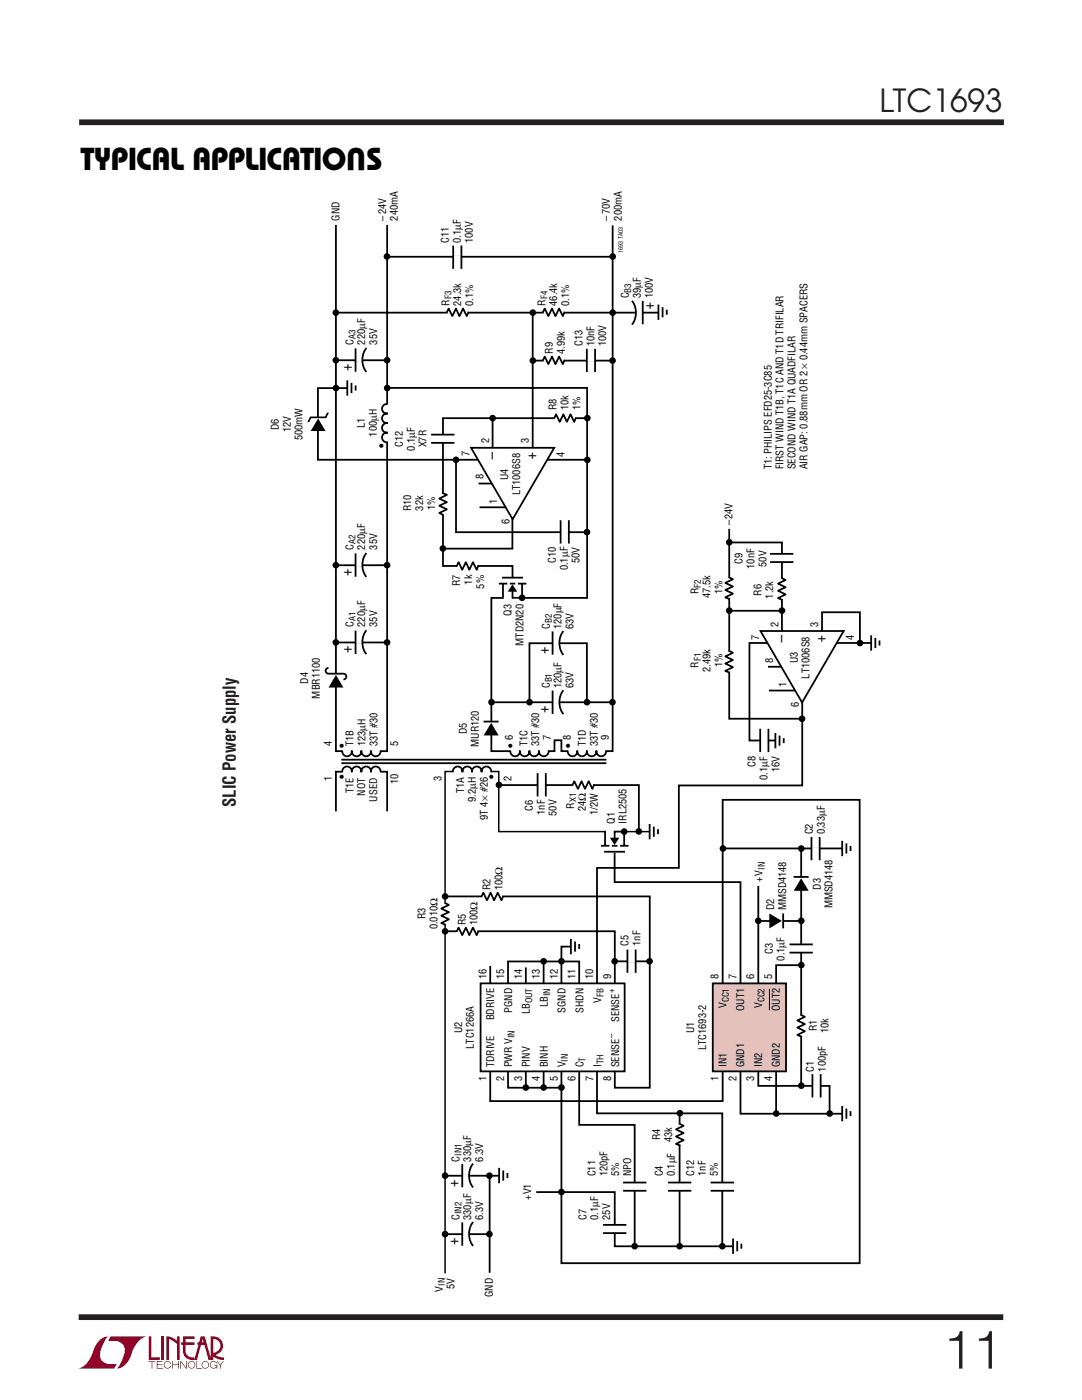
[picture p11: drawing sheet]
<svg xmlns="http://www.w3.org/2000/svg" width="216mm" height="279mm" viewBox="0 0 216 279" stroke-linecap="round" stroke-linejoin="round" font-family="sans-serif">
<g fill="#900126">
<path d="M29.7 266.7h.5v4.2h1.7v.5h-2.2z"/>
<path d="M20.1 267.3l.5-.3 1-.3a5.3 5.3 0 0 0-1.6 4.3 2.67 2.67 0 0 0 3.3 1.3l-.5 .8h-7.2a5.1 5.1 0 0 0 3.2-3.9l.3-.8z"/>
<path d="M22.1 266.7h7.2a5.1 5.1 0 0 0-3.2 4 3.4 3.4 0 0 1-2.8 2.4 5.3 5.3 0 0 0 1.5-4.2 2.67 2.67 0 0 0-3.2-1.3z"/>
<path d="M32.3 266.7h.5v4.7h-.5z"/>
<path d="M33.2 266.7l1.1 .2 1 .7v-.9h.6v4.7h-.6v-3.2l-.9-.6-.7-.4v4.2h-.5z"/>
<path d="M29.7 271.6h1.3v.2h-.6v1.3h-.1v-1.3h-.6z"/>
<path d="M31.3 271.6h1.1v.2h-1v.5h1v.1h-1v.6h1.1v.1h-1.2z"/>
<path d="M34.4 271.6h.1v.7h1.1v-.7h.1v1.5h-.1v-.7h-1.1v.7h-.1z"/>
<path d="M36 271.6h.1l1 1.3v-1.3h.2v1.5l-.2 .1-1-1.4v1.3h-.1z"/>
<path d="M39.2 271.6h.1v1.4h1v.1h-1.1z"/>
<path d="M43.3 271.6h.1l.6 .8 .5-.8h.2l-.7 .9v.6h-.1v-.6z"/>
<path d="M36.5 266.7h2.3v.5h-1.8v.7h1.8v.5h-1.8v1.2a1.37 1.37 0 0 0 1.8 1.3v.5l1.3-4.7h.7l1.2 4.3v-4.3a1.91 1.91 0 0 1 2.4 1.4 1.91 1.91 0 0 1-1.5 2.3l.8 .4 1 .1v.5h-.4a3.5 3.5 0 0 1-1.9-.8v-.6a1.39 1.39 0 0 0 1.6-1.3 1.39 1.39 0 0 0-1.5-1.5v4.2h-.9l-.8-3h-1.4v-.5h1.2l-.1-.7-1.2 4.2a2.13 2.13 0 0 1-2.7-1.3l-.1-1.7h-.3v-.5h.3z"/>
<path d="M37.7 271.8a.75 .75 0 0 1 1.2 .2 .75 .75 0 0 1-.4 1.1 .75 .75 0 0 1-1-.7h.1a.61 .61 0 0 0 .9 .5 .61 .61 0 0 0 .2-1 .61 .61 0 0 0-1 .2l-.1 .3h-.1z"/>
<path d="M40.4 271.8a.75 .75 0 0 1 1.2 .2 .75 .75 0 0 1-.4 1.1 .75 .75 0 0 1-1-.7h.2a.61 .61 0 0 0 .8 .5 .61 .61 0 0 0 .2-1 .61 .61 0 0 0-1 .2v.3h-.2z"/>
<path d="M42.1 271.8a.74 .74 0 0 1 1.2 .3h-.1a.61 .61 0 0 0-1-.2 .61 .61 0 0 0 .1 1 .61 .61 0 0 0 .9-.4h-.5v-.1h.7v.7h-.2v-.3a.76 .76 0 0 1-1.1 .2 .76 .76 0 0 1 0-1.2z"/>
<path d="M32.9 271.8a.74 .74 0 0 1 1.2 .4h-.1a.61 .61 0 0 0-.9-.3 .61 .61 0 0 0-.1 1 .61 .61 0 0 0 1-.3h.1a.75 .75 0 0 1-1.1 .4 .75 .75 0 0 1-.1-1.2z"/>
</g>
<path d="M15.8 24.4h184.5M15.7 262.9h184.5" fill="none" stroke="#231f20" stroke-width="1.1" stroke-linecap="butt"/>
<path d="M131 166h-31.5v-12h-10.7v100.1" fill="none" stroke="#000" stroke-width=".3"/>
<g fill="none" stroke="#000" stroke-width=".36">
<path d="M67 44.9v105h10.3v-105M77.3 51.2h44.7M122.2 45v104.9h-10.2v-2.2h-1.4v2.2h-12.6v-30.6h19.2v-41.9h-39.9M67 62.4h64.4M106.3 62.5v27.1M106.3 72h15.8M91 91.8v14.4h26.1M98.3 83.5v6.2M117 83.5h-28.6v29.5h13.9v2.3M145.5 108.3h10.5v18M67.1 128.2h10.2M145.6 121.9h10.4"/>
<path d="M153.3 133.1h3.7M153.4 137.8h6M160.1 139.4v17.4h-24.6v16.4h-16.4v49h25v26.2M164 126.2v-4h7.6v6.2M174.9 128.3h-25.4v19.5h6.5M99.7 156.7h27.8v9.2M105.6 140.2v-11.8h11.5v11.8M67 161.9v-7.9h10.3v7.9M88.9 178.9h40.8v38.2h-7v-31.2h-33.7M122.6 170.2v5.8h25.2v46.3h21.4M144.3 169.3h24.5M151.3 176.8v39.9h14.2v5.5"/>
<path d="M159.9 169.5v47.2M104.9 193.1v24M108.5 191.9v25.2M113.9 187.4v3M114.7 187.9v2M115.1 188.9h-3.1v63.2h59.5v-92.5h-27.3v60.1h-46.4v-26.9M115.6 188.4v1M122.7 191.9h6.9M125.2 189.5v4.6M126.8 189.5v4.6M159.8 192.6h-4.9v29.7M112 217.1h-10.6v-25.2h14.2v32.6h11v24.2"/>
<path d="M162.1 214.4v4.6M163.8 214.4v4.6M135.6 224.3l.8 .4-1.5 .7 1.5 .7-1.5 .7 1.5 .7-1.5 .8 .9 .3M135.6 222.2v26.2M141.8 237.6h4.7M141.8 236h4.7"/>
</g>
<path d="M113.9 188.9h1.9" fill="none" stroke="#fff" stroke-width=".81" stroke-linecap="butt"/>
<path d="M125.2 191.8h1.6M162.1 216.7h1.6M135.7 224.4v4.1M144.1 236v1.6" fill="none" stroke="#fff" stroke-width=".59"/>
<g fill="#000">
<circle cx="67" cy="77.4" r=".66"/>
<circle cx="77.3" cy="77.4" r=".66"/>
<circle cx="91" cy="91.8" r=".66"/>
<circle cx="98.3" cy="83.4" r=".66"/>
<circle cx="117.2" cy="83.4" r=".66"/>
<circle cx="117.2" cy="91.8" r=".66"/>
<circle cx="88.4" cy="109.5" r=".66"/>
<circle cx="117.1" cy="106.2" r=".66"/>
<circle cx="67" cy="128.2" r=".66"/>
<circle cx="77.2" cy="128.2" r=".66"/>
<circle cx="98.1" cy="140.1" r=".66"/>
<circle cx="99.6" cy="156.6" r=".66"/>
<circle cx="105.7" cy="140.1" r=".66"/>
<circle cx="117.1" cy="140.1" r=".66"/>
<circle cx="122.2" cy="140.1" r=".66"/>
<circle cx="88.8" cy="178.9" r=".66"/>
<circle cx="127.5" cy="165.9" r=".66"/>
<circle cx="144.3" cy="169.3" r=".66"/>
<circle cx="159.9" cy="169.3" r=".66"/>
<circle cx="88.8" cy="185.9" r=".66"/>
<circle cx="108.5" cy="191.8" r=".66"/>
<circle cx="112" cy="191.8" r=".66"/>
<circle cx="122.6" cy="191.8" r=".66"/>
<circle cx="129.6" cy="191.8" r=".66"/>
<circle cx="151.3" cy="183.8" r=".66"/>
<circle cx="159.9" cy="192.6" r=".66"/>
<circle cx="159.9" cy="183.8" r=".66"/>
<circle cx="104.9" cy="217" r=".66"/>
<circle cx="108.5" cy="217" r=".66"/>
<circle cx="112" cy="217" r=".66"/>
<circle cx="159.9" cy="216.7" r=".66"/>
<circle cx="112" cy="237.9" r=".66"/>
<circle cx="135.7" cy="222.2" r=".66"/>
<circle cx="154.9" cy="222.2" r=".66"/>
<circle cx="165.6" cy="222.2" r=".66"/>
<circle cx="88.8" cy="246.3" r=".66"/>
<circle cx="97.7" cy="246.3" r=".66"/>
<circle cx="126.6" cy="248.7" r=".66"/>
<circle cx="135.6" cy="248.7" r=".66"/>
<circle cx="144.1" cy="248.7" r=".66"/>
</g>
<path d="M95.9 196.3h28.7v17.5h-28.7z" fill="#fff" stroke="#000" stroke-width=".36"/>
<path d="M142.2 196.3h14.6v17.5h-14.6z" fill="#e5c1bc"/>
<g fill="none" stroke="#000" stroke-width=".36">
<path d="M90.4 49v4.7M92.1 49v4.7M70.1 77.5h-6.7v14.3h53.7M93.5 62.2l-.4 .9-.7-1.5-.7 1.5-.7-1.5-.7 1.5-.8-1.5-.4 .8M112.7 71.8l-.4 .9-.7-1.5-.8 1.5-.7-1.5-.7 1.5-.7-1.5-.4 .8M112.7 62.2l-.4 .9-.7-1.5-.8 1.5-.7-1.5-.7 1.5-.7-1.5-.4 .8M117.1 69.6v4.7M118.7 69.6v4.7M126.1 60a3.9 3.9 0 0 1 0 4.8M128.3 60.1v4.6M77.4 80.6a.97 .97 0 0 0-1.2 1 .97 .97 0 0 0 1.2 .9 .97 .97 0 0 0-1.2 1 .97 .97 0 0 0 1.2 .9 .97 .97 0 0 0-1.2 1 .97 .97 0 0 0 1.2 1 .97 .97 0 0 0-1.2 .9 .97 .97 0 0 0 1.2 1M86 88.4h4.7"/>
<path d="M86 86.7h4.7M88.3 98.4l.9 .4-1.5 .7 1.5 .7-1.5 .7 1.5 .8-1.5 .7 .8 .4M95.5 96.5h3.7M114.9 83.3l-.3 .9-.8-1.5-.7 1.5-.7-1.5-.7 1.5-.7-1.5-.4 .8M95.5 112.8l-.4 .9-.7-1.5-.8 1.5-.6-1.5-.8 1.5-.7-1.5-.4 .8M95.7 101.2h6M99.5 116.5h1.7M100.2 115.3h4.1M100.4 116.5v3M101.7 116.5h1.1M102.2 102.5v7h-13.8M102.3 117.3v2h1.9"/>
<path d="M103.3 116.5h1.7M104.2 116.5v3M111.9 103.8v4.7M113.5 103.8v4.7M153.7 110.5h4.6M153.7 112.2h4.6M110.3 126v4.7M110.3 137.8v4.7M112.4 137.8a3.9 3.9 0 0 0 0 4.7M112.4 125.9a3.9 3.9 0 0 0 0 4.8M173.8 126.8v3.1M174.7 127.3v2"/>
<path d="M175.5 127.8v1M68.1 152.3h52.9M68.1 151.6h52.9M68.3 154.1a.97 .97 0 0 1 .9-1.1 .97 .97 0 0 1 1 1.1 .97 .97 0 0 1 1-1.1 .97 .97 0 0 1 .9 1.1 .97 .97 0 0 1 1-1.1 .97 .97 0 0 1 .9 1.1 .97 .97 0 0 1 1-1.1 .97 .97 0 0 1 .9 1.1M68.3 149.8a.97 .97 0 0 0 .9 1.1 .97 .97 0 0 0 1-1.1 .97 .97 0 0 0 1 1.1 .97 .97 0 0 0 .9-1.1 .97 .97 0 0 0 1 1.1 .97 .97 0 0 0 .9-1.1 .97 .97 0 0 0 1 1.1 .97 .97 0 0 0 .9-1.1M90.4 154.1a.97 .97 0 0 1 .9-1.1 .97 .97 0 0 1 1 1.1 .97 .97 0 0 1 .9-1.1 .97 .97 0 0 1 1 1.1 .97 .97 0 0 1 .9-1.1 .97 .97 0 0 1 1 1.1 .97 .97 0 0 1 1-1.1 .97 .97 0 0 1 .9 1.1M98 140.2h24.1M101.8 149.8a.97 .97 0 0 0 1 1.1 .97 .97 0 0 0 .9-1.1 .97 .97 0 0 0 1 1.1 .97 .97 0 0 0 1-1.1 .97 .97 0 0 0 .9 1.1 .97 .97 0 0 0 1-1.1 .97 .97 0 0 0 .9 1.1 .97 .97 0 0 0 1-1.1M107.3 154.3v4.6M108.9 154.3v4.6M113.3 149.8a.97 .97 0 0 0 .9 1.1 .97 .97 0 0 0 1-1.1 .97 .97 0 0 0 1 1.1 .97 .97 0 0 0 .9-1.1 .97 .97 0 0 0 1 1.1 .97 .97 0 0 0 .9-1.1 .97 .97 0 0 0 1 1.1 .97 .97 0 0 0 .9-1.1M118.6 156.6l-.4 .8-.7-1.5-.8 1.5-.7-1.5-.7 1.5-.7-1.5-.4 .8"/>
<path d="M151.7 145.4v4.7M153.3 145.4v4.7M154.7 146.3v3M155.5 146.8v2M156.4 147.3v1M100.4 178.8l-.3 .9-.8-1.5-.7 1.5-.7-1.5-.7 1.5-.8-1.5-.4 .8M129.6 164.4v3.1M130.5 165v2M131.3 165.5v1M161.4 175h-3M161.9 167v4.7M163.6 167v4.7"/>
<path d="M168.1 167.8v3.1M168.9 168.3v2M169.7 168.8v1M88.7 180.2l.9 .4-1.5 .7 1.5 .7-1.5 .7 1.5 .8-1.5 .7 .8 .4M95.5 185.8l-.4 .8-.7-1.5-.8 1.5-.6-1.5-.8 1.5-.7-1.5-.4 .8M142.2 196.3h14.6v17.5h-14.6zM151.3 183.8h8.5M156.3 182.3v3M157.5 188.5h4.7M157.5 190.1h4.7M159.8 202.5l.8 .4-1.5 .8 1.5 .7-1.5 .7 1.5 .7-1.5 .7 .9 .4M88.9 234.6h11.8"/>
<path d="M92.2 232.3v4.6M94.4 232.2a3.9 3.9 0 0 0 0 4.8M97.7 234.9v19.1M99.6 233.1v3M100.4 233.6v2M101.3 234.1v1M107 237.9h15.7v10.8h24.2M124.3 237.6h4.7M124.3 236h4.7M133.3 237.6h4.6M133.3 236h4.6M168.1 220.7v3.1"/>
<path d="M168.9 221.2v2.1M169.7 221.7v1M88.8 246.3h8.9M92.2 244v4.6M94.4 243.9a3.9 3.9 0 0 0 0 4.7M120.3 246.1h4.7M120.3 244.4h4.7M146.3 247.2v3M147.1 247.7v2M147.9 248.2v1"/>
</g>
<g fill="none" stroke="#fff" stroke-width=".59">
<path d="M90.5 51.3h1.6M89.3 62.3h4M108.4 71.9h4.1M108.4 62.3h4.1M117.1 71.9h1.6M126.9 62.4h1.3M77.2 80.7v7.5M88.3 86.7v1.7M88.4 98.6v4M110.7 83.4h4.1M91.3 113h4M100.4 119.3h3.8"/>
<path d="M111.9 106.1h1.6M156 110.6v1.6M110.3 128.3h1.3M68.3 154h7.6M68.3 149.9h7.6M90.4 154h7.5M101.9 149.9h7.5M107.3 156.6h1.6M110.3 140.1h1.3M113.3 149.9h7.6M114.3 156.7h4.1M151.7 147.8h1.6"/>
<path d="M96.2 178.9h4M159.9 175v1.9M161.9 169.4h1.6M88.8 180.3v4.1M91.3 185.9h4M154.4 183.8h1.8M159.9 188.5v1.6M159.9 202.7v4M92.3 234.6h1.3M126.6 236v1.6M135.6 236v1.6M92.3 246.3h1.3"/>
<path d="M122.6 244.5v1.6"/>
</g>
<path d="M173.8 128.3h1.9M154.7 147.8h1.9M129.6 166h1.9M168.1 169.3h1.8M99.6 234.6h1.9M168.1 222.2h1.8M146.3 248.7h1.8" fill="none" stroke="#fff" stroke-width=".81" stroke-linecap="butt"/>
<g fill="#000">
<path d="M159.9 175.3l1.5 2.5h-3zM153.5 182.3l2.5 1.5-2.5 1.5z"/>
<circle cx="104.2" cy="119.3" r=".66"/>
<circle cx="145.5" cy="108.2" r=".66"/>
<circle cx="145.5" cy="121.9" r=".66"/>
<circle cx="156" cy="121.9" r=".66"/>
<circle cx="171.6" cy="128.3" r=".66"/>
<circle cx="160" cy="143.4" r=".66"/>
<circle cx="88.8" cy="234.6" r=".66"/>
<circle cx="97.7" cy="234.6" r=".66"/>
</g>
<path d="M153.5 197.3v4.3" fill="none" stroke="#000" stroke-width=".2"/>
<path d="M102.3 117l.5 .9h-1.1z" fill="#000" stroke="#000" stroke-width=".41"/>
<path d="M94 89.4h16.6l-8.3 14.2z" fill="#fff" stroke="#000" stroke-width=".36"/>
<path d="M71 71.9h1.3M71 112.8h1.3M67 134.5v1.8M71 128.2h1.3M98 144v1.9" fill="none" stroke="#fff" stroke-width=".59"/>
<g fill="#000">
<path d="M67 134.7l1.5 2.5h-2.9zM98 144.3l1.5 2.5h-3z"/>
<circle cx="77.2" cy="51.2" r=".66"/>
<circle cx="122.3" cy="51.2" r=".66"/>
<circle cx="67" cy="71.9" r=".66"/>
<circle cx="67" cy="62.4" r=".66"/>
<circle cx="77.2" cy="71.9" r=".66"/>
<circle cx="106.3" cy="72" r=".66"/>
<circle cx="106.3" cy="62.4" r=".66"/>
<circle cx="122.2" cy="72" r=".66"/>
<circle cx="122.3" cy="62.4" r=".66"/>
<circle cx="67" cy="112.8" r=".66"/>
<circle cx="77.2" cy="112.8" r=".66"/>
</g>
<g fill="none" stroke="#000" stroke-width=".36">
<path d="M67.1 71.9h10.2M69.3 75.9v3.1M70.1 76.4v2.1M70.9 69.5v4.7M71 76.9v1M73.1 69.5a3.9 3.9 0 0 0 0 4.7M131.4 60.8v3M132.2 61.3v2M133 61.8v1M67.1 112.8h10.2M70.9 110.4v4.7M73.1 110.4a3.9 3.9 0 0 0 0 4.7"/>
<path d="M65.6 133.3a.58 .58 0 0 0-.6 .6 .58 .58 0 0 0 .6 .5h2.9a.58 .58 0 0 1 .6 .6 .58 .58 0 0 1-.6 .6M70.9 125.9v4.6M73.1 125.8a3.9 3.9 0 0 0 0 4.7M99.5 144h-3"/>
</g>
<path d="M69.3 77.4h1.9M131.4 62.3h1.9" fill="none" stroke="#fff" stroke-width=".81" stroke-linecap="butt"/>
<path d="M151.8 125.9h16.5l-8.3 14.3z" fill="#fff" stroke="#000" stroke-width=".36"/>
<path d="M145.4 115.2l.8 .4-1.5 .7 1.5 .8-1.5 .6 1.5 .8-1.5 .7 .9 .4M145.5 105.5v37.9h14.5M155.9 115.3l.9 .4-1.6 .8 1.6 .7-1.6 .7 1.6 .7-1.6 .8 .9 .3M145.4 129.9l.8 .4-1.5 .7 1.5 .7-1.5 .7 1.5 .7-1.5 .8 .9 .4M119.9 168.8h1.7M120.5 170h4.2M120.7 165.8v3M122.1 168.8h1.1M123.7 168.8h1.7M124.5 166h-1.9v1.9M124.5 165.8v3" fill="none" stroke="#000" stroke-width=".36"/>
<path d="M63.5 83.2v1.9M145.5 115.4v4M156 115.5v4.1M145.5 130v4.1M120.7 166h3.8" fill="none" stroke="#fff" stroke-width=".59"/>
<g fill="#000">
<path d="M63.5 83.5l1.5 2.5h-3zM61.9 83.1h3l.4-.8h.3l-.5 1.2h-3l-.4 .7h-.4z"/>
<circle cx="124.5" cy="166" r=".66"/>
</g>
<path d="M122.1 167.4h1.1l-.6 .9z" fill="#000" stroke="#000" stroke-width=".41"/>
<text font-size="10.6" fill="#231f20" x="188.2" y="273.1">11</text>
<text font-size="6.3" fill="#231f20" x="175.5" y="22.4">LTC1693</text>
<g font-size="6.3">
<text x="73" y="29.5" transform="rotate(-180 73 29.5)">U</text>
<text x="16" y="33.9">TYPICAL APPLICATIONS</text>
</g>
<text font-size="3.5" fill="#231f20" x="47" y="161.1" transform="rotate(-90 47 161.1)">SLIC Power Supply</text>
<g font-size="3">
<text x="129" y="60.2" transform="rotate(90 129 60.2)">+</text>
<text x="70.2" y="74.1" transform="rotate(-90 70.2 74.1)">+</text>
<text x="97.3" y="90.1" transform="rotate(90 97.3 90.1)">–</text>
<text x="105.5" y="90.2" transform="rotate(90 105.5 90.2)">+</text>
<text x="70.2" y="115" transform="rotate(-90 70.2 115)">+</text>
<text x="70.2" y="130.4" transform="rotate(-90 70.2 130.4)">+</text>
<text x="109.5" y="130.5" transform="rotate(-90 109.5 130.5)">+</text>
<text x="155.1" y="126.7" transform="rotate(90 155.1 126.7)">–</text>
<text x="163.3" y="126.8" transform="rotate(90 163.3 126.8)">+</text>
<text x="109.5" y="142.3" transform="rotate(-90 109.5 142.3)">+</text>
<text x="91.5" y="236.8" transform="rotate(-90 91.5 236.8)">+</text>
<text x="91.5" y="248.5" transform="rotate(-90 91.5 248.5)">+</text>
</g>
<g font-size="2.7">
<text x="77.1" y="89.5" transform="rotate(-90 77.1 89.5)">•</text>
<text x="69.2" y="149.4" transform="rotate(-90 69.2 149.4)">•</text>
<text x="102.8" y="149.2" transform="rotate(-90 102.8 149.2)">•</text>
<text x="114.4" y="149.2" transform="rotate(-90 114.4 149.2)">•</text>
<text x="69.2" y="155.5" transform="rotate(-90 69.2 155.5)">•</text>
<text x="99.1" y="155.5" transform="rotate(-90 99.1 155.5)">•</text>
</g>
<g font-size="2.1">
<text x="67.7" y="44" transform="rotate(-90 67.7 44)">GND</text>
<text x="77" y="44" transform="rotate(-90 77 44)">–24V</text>
<text x="79.4" y="44" transform="rotate(-90 79.4 44)">240mA</text>
<text x="121.7" y="44" transform="rotate(-90 121.7 44)">–70V</text>
<text x="124" y="44" transform="rotate(-90 124 44)">200mA</text>
<text x="89.6" y="48.5" transform="rotate(-90 89.6 48.5)">C11</text>
<text x="91.9" y="48.5" transform="rotate(-90 91.9 48.5)">0.1µF</text>
<text x="94.3" y="48.5" transform="rotate(-90 94.3 48.5)">100V</text>
<text x="125.5" y="59.5" transform="rotate(-90 125.5 59.5)">C</text>
<text x="127.9" y="59.5" transform="rotate(-90 127.9 59.5)">39µF</text>
<text x="130.2" y="59.5" transform="rotate(-90 130.2 59.5)">100V</text>
<text x="89.7" y="61" transform="rotate(-90 89.7 61)">R</text>
<text x="92" y="61" transform="rotate(-90 92 61)">24.3k</text>
<text x="94.4" y="61" transform="rotate(-90 94.4 61)">0.1%</text>
<text x="108.8" y="61" transform="rotate(-90 108.8 61)">R</text>
<text x="111.2" y="61" transform="rotate(-90 111.2 61)">46.4k</text>
<text x="113.6" y="61" transform="rotate(-90 113.6 61)">0.1%</text>
<text x="70.5" y="68.8" transform="rotate(-90 70.5 68.8)">C</text>
<text x="72.9" y="68.8" transform="rotate(-90 72.9 68.8)">220µF</text>
<text x="75.3" y="68.8" transform="rotate(-90 75.3 68.8)">35V</text>
<text x="110.3" y="70.6" transform="rotate(-90 110.3 70.6)">R9</text>
<text x="112.7" y="70.6" transform="rotate(-90 112.7 70.6)">4.99k</text>
<text x="116.2" y="69.1" transform="rotate(-90 116.2 69.1)">C13</text>
<text x="118.6" y="69.1" transform="rotate(-90 118.6 69.1)">10nF</text>
<text x="121" y="69.1" transform="rotate(-90 121 69.1)">100V</text>
<text x="111.1" y="81.9" transform="rotate(-90 111.1 81.9)">R8</text>
<text x="113.4" y="81.9" transform="rotate(-90 113.4 81.9)">10k</text>
<text x="115.8" y="81.9" transform="rotate(-90 115.8 81.9)">1%</text>
<text x="55.6" y="85.8" transform="rotate(-90 55.6 85.8)">D6</text>
<text x="58" y="86.3" transform="rotate(-90 58 86.3)">12V</text>
<text x="60.4" y="87.9" transform="rotate(-90 60.4 87.9)">500mW</text>
<text x="72.8" y="85.4" transform="rotate(-90 72.8 85.4)">L1</text>
<text x="75.2" y="87.1" transform="rotate(-90 75.2 87.1)">100µH</text>
<text x="80.4" y="89.2" transform="rotate(-90 80.4 89.2)">C12</text>
<text x="82.8" y="89.9" transform="rotate(-90 82.8 89.9)">0.1µF</text>
<text x="85.1" y="89.3" transform="rotate(-90 85.1 89.3)">X7R</text>
<text x="97.6" y="88.5" transform="rotate(-90 97.6 88.5)">2</text>
<text x="105.5" y="88.5" transform="rotate(-90 105.5 88.5)">3</text>
<text x="93.7" y="91.1" transform="rotate(-90 93.7 91.1)">7</text>
<text x="96.5" y="95.7" transform="rotate(-90 96.5 95.7)">8</text>
<text x="101.4" y="95.8" transform="rotate(-90 101.4 95.8)">U4</text>
<text x="112.6" y="91.2" transform="rotate(-90 112.6 91.2)">4</text>
<text x="154" y="93.7" transform="rotate(-90 154 93.7)">T1: PHILIPS EFD25-3C85</text>
<text x="156.4" y="93.7" transform="rotate(-90 156.4 93.7)">FIRST WIND T1B, T1C AND T1D TRIFILAR</text>
<text x="158.7" y="93.7" transform="rotate(-90 158.7 93.7)">SECOND WIND T1A QUADFILAR</text>
<text x="161.1" y="93.7" transform="rotate(-90 161.1 93.7)">AIR GAP: 0.88mm OR 2 × 0.44mm SPACERS</text>
<text x="84.4" y="101.9" transform="rotate(-90 84.4 101.9)">32k</text>
<text x="86.8" y="101.8" transform="rotate(-90 86.8 101.8)">1%</text>
<text x="99.2" y="100.6" transform="rotate(-90 99.2 100.6)">1</text>
<text x="103.8" y="98.9" transform="rotate(-90 103.8 98.9)">LT1006S8</text>
<text x="82.1" y="102.1" transform="rotate(-90 82.1 102.1)">R10</text>
<text x="101.6" y="104.6" transform="rotate(-90 101.6 104.6)">6</text>
<text x="146.2" y="104.8" transform="rotate(-90 146.2 104.8)">–24V</text>
<text x="70.5" y="109.7" transform="rotate(-90 70.5 109.7)">C</text>
<text x="72.9" y="109.7" transform="rotate(-90 72.9 109.7)">220µF</text>
<text x="75.3" y="109.7" transform="rotate(-90 75.3 109.7)">35V</text>
<text x="110.9" y="112.4" transform="rotate(-90 110.9 112.4)">C10</text>
<text x="113.3" y="113.8" transform="rotate(-90 113.3 113.8)">0.1µF</text>
<text x="115.7" y="112.4" transform="rotate(-90 115.7 112.4)">50V</text>
<text x="148.2" y="112.6" transform="rotate(-90 148.2 112.6)">C9</text>
<text x="150.6" y="113.5" transform="rotate(-90 150.6 113.5)">10nF</text>
<text x="152.9" y="113.1" transform="rotate(-90 152.9 113.1)">50V</text>
<text x="91.8" y="117" transform="rotate(-90 91.8 117)">R7</text>
<text x="94.2" y="116.7" transform="rotate(-90 94.2 116.7)">1k</text>
<text x="96.6" y="117.5" transform="rotate(-90 96.6 117.5)">5%</text>
<text x="139.4" y="118.6" transform="rotate(-90 139.4 118.6)">R</text>
<text x="141.8" y="119.4" transform="rotate(-90 141.8 119.4)">47.5k</text>
<text x="144.1" y="118.5" transform="rotate(-90 144.1 118.5)">1%</text>
<text x="151.9" y="118.9" transform="rotate(-90 151.9 118.9)">R6</text>
<text x="154.3" y="119.5" transform="rotate(-90 154.3 119.5)">1.2k</text>
<text x="70.5" y="125.1" transform="rotate(-90 70.5 125.1)">C</text>
<text x="72.9" y="125.1" transform="rotate(-90 72.9 125.1)">220µF</text>
<text x="75.3" y="125.1" transform="rotate(-90 75.3 125.1)">35V</text>
<text x="102.1" y="122.9" transform="rotate(-90 102.1 122.9)">Q3</text>
<text x="109.7" y="125.5" transform="rotate(-90 109.7 125.5)">C</text>
<text x="112.1" y="125.5" transform="rotate(-90 112.1 125.5)">120µF</text>
<text x="114.4" y="125.5" transform="rotate(-90 114.4 125.5)">63V</text>
<text x="155.4" y="125.1" transform="rotate(-90 155.4 125.1)">2</text>
<text x="163.2" y="125.1" transform="rotate(-90 163.2 125.1)">3</text>
<text x="104.4" y="128.9" transform="rotate(-90 104.4 128.9)">MTD2N20</text>
<text x="151.5" y="127.6" transform="rotate(-90 151.5 127.6)">7</text>
<text x="170.4" y="127.7" transform="rotate(-90 170.4 127.7)">4</text>
<text x="61.5" y="136.5" transform="rotate(-90 61.5 136.5)">D4</text>
<text x="109.7" y="137.4" transform="rotate(-90 109.7 137.4)">C</text>
<text x="112.1" y="137.4" transform="rotate(-90 112.1 137.4)">120µF</text>
<text x="114.4" y="137.4" transform="rotate(-90 114.4 137.4)">63V</text>
<text x="139.4" y="133.3" transform="rotate(-90 139.4 133.3)">R</text>
<text x="141.8" y="134.1" transform="rotate(-90 141.8 134.1)">2.49k</text>
<text x="144.1" y="133.2" transform="rotate(-90 144.1 133.2)">1%</text>
<text x="154.2" y="132.2" transform="rotate(-90 154.2 132.2)">8</text>
<text x="156.9" y="137.2" transform="rotate(-90 156.9 137.2)">1</text>
<text x="159.2" y="132.4" transform="rotate(-90 159.2 132.4)">U3</text>
<text x="161.6" y="135.4" transform="rotate(-90 161.6 135.4)">LT1006S8</text>
<text x="63.8" y="139.4" transform="rotate(-90 63.8 139.4)">MBR1100</text>
<text x="159.4" y="141.2" transform="rotate(-90 159.4 141.2)">6</text>
<text x="66.2" y="148.8" transform="rotate(-90 66.2 148.8)">4</text>
<text x="70.6" y="149" transform="rotate(-90 70.6 149)">T1B</text>
<text x="72.9" y="149" transform="rotate(-90 72.9 149)">123µH</text>
<text x="75.3" y="149" transform="rotate(-90 75.3 149)">33T #30</text>
<text x="79.4" y="148.8" transform="rotate(-90 79.4 148.8)">5</text>
<text x="93.2" y="146.6" transform="rotate(-90 93.2 146.6)">D5</text>
<text x="95.5" y="149" transform="rotate(-90 95.5 149)">MUR120</text>
<text x="102.3" y="147.7" transform="rotate(-90 102.3 147.7)">6</text>
<text x="105.2" y="149" transform="rotate(-90 105.2 149)">T1C</text>
<text x="107.6" y="149" transform="rotate(-90 107.6 149)">33T #30</text>
<text x="109.9" y="147.7" transform="rotate(-90 109.9 147.7)">7</text>
<text x="113.9" y="147.7" transform="rotate(-90 113.9 147.7)">8</text>
<text x="116.9" y="149" transform="rotate(-90 116.9 149)">T1D</text>
<text x="119.3" y="149" transform="rotate(-90 119.3 149)">33T #30</text>
<text x="121.5" y="147.7" transform="rotate(-90 121.5 147.7)">9</text>
<text x="66.2" y="155.9" transform="rotate(-90 66.2 155.9)">1</text>
<text x="88.1" y="155.9" transform="rotate(-90 88.1 155.9)">3</text>
<text x="102.1" y="155.9" transform="rotate(-90 102.1 155.9)">2</text>
<text x="150.8" y="153.1" transform="rotate(-90 150.8 153.1)">C8</text>
<text x="153.1" y="155.6" transform="rotate(-90 153.1 155.6)">0.1µF</text>
<text x="155.5" y="154.2" transform="rotate(-90 155.5 154.2)">16V</text>
<text x="70.5" y="158.4" transform="rotate(-90 70.5 158.4)">T1E</text>
<text x="72.9" y="158.8" transform="rotate(-90 72.9 158.8)">NOT</text>
<text x="75.3" y="160" transform="rotate(-90 75.3 160)">USED</text>
<text x="79.5" y="156.4" transform="rotate(-90 79.5 156.4)">10</text>
<text x="92.6" y="158.3" transform="rotate(-90 92.6 158.3)">T1A</text>
<text x="95" y="160.1" transform="rotate(-90 95 160.1)">9.2µH</text>
<text x="106.3" y="161.8" transform="rotate(-90 106.3 161.8)">C6</text>
<text x="114.5" y="161.4" transform="rotate(-90 114.5 161.4)">R</text>
<text x="116.9" y="161.9" transform="rotate(-90 116.9 161.9)">24Ω</text>
<text x="97.3" y="163.6" transform="rotate(-90 97.3 163.6)">9T 4× #26</text>
<text x="108.7" y="162.6" transform="rotate(-90 108.7 162.6)">1nF</text>
<text x="111.1" y="162.8" transform="rotate(-90 111.1 162.8)">50V</text>
<text x="119.3" y="162.6" transform="rotate(-90 119.3 162.6)">1/2W</text>
<text x="122.7" y="164.4" transform="rotate(-90 122.7 164.4)">Q1</text>
<text x="125" y="164.4" transform="rotate(-90 125 164.4)">IRL2505</text>
<text x="162.2" y="166.5" transform="rotate(-90 162.2 166.5)">C2</text>
<text x="164.6" y="166.5" transform="rotate(-90 164.6 166.5)">0.33µF</text>
<text x="97.9" y="177.7" transform="rotate(-90 97.9 177.7)">R2</text>
<text x="100.2" y="177.7" transform="rotate(-90 100.2 177.7)">100Ω</text>
<text x="152.1" y="176" transform="rotate(-90 152.1 176)">+V</text>
<text x="163.8" y="177.6" transform="rotate(-90 163.8 177.6)">D3</text>
<text x="84.9" y="183.5" transform="rotate(-90 84.9 183.5)">R3</text>
<text x="87.3" y="185.5" transform="rotate(-90 87.3 185.5)">0.010Ω</text>
<text x="92.9" y="184.7" transform="rotate(-90 92.9 184.7)">R5</text>
<text x="95.3" y="184.7" transform="rotate(-90 95.3 184.7)">100Ω</text>
<text x="154.5" y="181.7" transform="rotate(-90 154.5 181.7)">D2</text>
<text x="156.9" y="181.7" transform="rotate(-90 156.9 181.7)">MMSD4148</text>
<text x="166.1" y="181.3" transform="rotate(-90 166.1 181.3)">MMSD4148</text>
<text x="125.4" y="188.8" transform="rotate(-90 125.4 188.8)">C5</text>
<text x="127.8" y="188.8" transform="rotate(-90 127.8 188.8)">1nF</text>
<text x="154.2" y="190.4" transform="rotate(-90 154.2 190.4)">C3</text>
<text x="156.6" y="191.7" transform="rotate(-90 156.6 191.7)">0.1µF</text>
<text x="97.1" y="195.5" transform="rotate(-90 97.1 195.5)">16</text>
<text x="100.6" y="195.5" transform="rotate(-90 100.6 195.5)">15</text>
<text x="104.2" y="195.5" transform="rotate(-90 104.2 195.5)">14</text>
<text x="107.7" y="195.5" transform="rotate(-90 107.7 195.5)">13</text>
<text x="111.3" y="195.5" transform="rotate(-90 111.3 195.5)">12</text>
<text x="114.8" y="195.5" transform="rotate(-90 114.8 195.5)">11</text>
<text x="118.4" y="195.5" transform="rotate(-90 118.4 195.5)">10</text>
<text x="121.9" y="195.5" transform="rotate(-90 121.9 195.5)">9</text>
<text x="143.4" y="195.5" transform="rotate(-90 143.4 195.5)">8</text>
<text x="146.9" y="195.5" transform="rotate(-90 146.9 195.5)">7</text>
<text x="150.5" y="195.5" transform="rotate(-90 150.5 195.5)">6</text>
<text x="154.1" y="195.5" transform="rotate(-90 154.1 195.5)">5</text>
<text x="98.6" y="203.7" transform="rotate(-90 98.6 203.7)">BDRIVE</text>
<text x="102.2" y="202.2" transform="rotate(-90 102.2 202.2)">PGND</text>
<text x="105.7" y="202.4" transform="rotate(-90 105.7 202.4)">LB</text>
<text x="109.3" y="201" transform="rotate(-90 109.3 201)">LB</text>
<text x="112.9" y="202.2" transform="rotate(-90 112.9 202.2)">SGND</text>
<text x="116.4" y="202.2" transform="rotate(-90 116.4 202.2)">SHDN</text>
<text x="120" y="200.1" transform="rotate(-90 120 200.1)">V</text>
<text x="123.5" y="204" transform="rotate(-90 123.5 204)">SENSE</text>
<text x="145" y="201.2" transform="rotate(-90 145 201.2)">V</text>
<text x="148.5" y="201.8" transform="rotate(-90 148.5 201.8)">OUT1</text>
<text x="152.1" y="201.2" transform="rotate(-90 152.1 201.2)">V</text>
<text x="155.6" y="201.8" transform="rotate(-90 155.6 201.8)">OUT2</text>
<text x="92.2" y="206.2" transform="rotate(-90 92.2 206.2)">U2</text>
<text x="94.6" y="209.3" transform="rotate(-90 94.6 209.3)">LTC1266A</text>
<text x="138.5" y="206.2" transform="rotate(-90 138.5 206.2)">U1</text>
<text x="140.9" y="209.6" transform="rotate(-90 140.9 209.6)">LTC1693-2</text>
<text x="163" y="205.8" transform="rotate(-90 163 205.8)">R1</text>
<text x="165.3" y="206.2" transform="rotate(-90 165.3 206.2)">10k</text>
<text x="97.1" y="215.7" transform="rotate(-90 97.1 215.7)">1</text>
<text x="98.6" y="213" transform="rotate(-90 98.6 213)">TDRIVE</text>
<text x="100.6" y="215.7" transform="rotate(-90 100.6 215.7)">2</text>
<text x="102.2" y="213" transform="rotate(-90 102.2 213)">PWR V</text>
<text x="104.2" y="215.7" transform="rotate(-90 104.2 215.7)">3</text>
<text x="105.7" y="213" transform="rotate(-90 105.7 213)">PINV</text>
<text x="107.7" y="215.7" transform="rotate(-90 107.7 215.7)">4</text>
<text x="109.3" y="213" transform="rotate(-90 109.3 213)">BINH</text>
<text x="111.3" y="215.7" transform="rotate(-90 111.3 215.7)">5</text>
<text x="112.9" y="213" transform="rotate(-90 112.9 213)">V</text>
<text x="114.8" y="215.7" transform="rotate(-90 114.8 215.7)">6</text>
<text x="116.4" y="213" transform="rotate(-90 116.4 213)">C</text>
<text x="118.4" y="215.7" transform="rotate(-90 118.4 215.7)">7</text>
<text x="120" y="213" transform="rotate(-90 120 213)">I</text>
<text x="121.9" y="215.7" transform="rotate(-90 121.9 215.7)">8</text>
<text x="123.5" y="213" transform="rotate(-90 123.5 213)">SENSE</text>
<text x="143.4" y="215.7" transform="rotate(-90 143.4 215.7)">1</text>
<text x="145" y="213" transform="rotate(-90 145 213)">IN1</text>
<text x="146.9" y="215.7" transform="rotate(-90 146.9 215.7)">2</text>
<text x="148.5" y="213" transform="rotate(-90 148.5 213)">GND1</text>
<text x="150.5" y="215.7" transform="rotate(-90 150.5 215.7)">3</text>
<text x="152.1" y="213" transform="rotate(-90 152.1 213)">IN2</text>
<text x="154.1" y="215.7" transform="rotate(-90 154.1 215.7)">4</text>
<text x="155.6" y="213" transform="rotate(-90 155.6 213)">GND2</text>
<text x="162.4" y="213.9" transform="rotate(-90 162.4 213.9)">C1</text>
<text x="164.8" y="213.9" transform="rotate(-90 164.8 213.9)">100pF</text>
<text x="131.8" y="227.6" transform="rotate(-90 131.8 227.6)">R4</text>
<text x="134.1" y="227.9" transform="rotate(-90 134.1 227.9)">43k</text>
<text x="91.7" y="231.8" transform="rotate(-90 91.7 231.8)">C</text>
<text x="94" y="231.8" transform="rotate(-90 94 231.8)">330µF</text>
<text x="96.4" y="231.8" transform="rotate(-90 96.4 231.8)">6.3V</text>
<text x="106" y="239.4" transform="rotate(-90 106 239.4)">+V1</text>
<text x="118.8" y="234.8" transform="rotate(-90 118.8 234.8)">C11</text>
<text x="121.2" y="234.8" transform="rotate(-90 121.2 234.8)">120pF</text>
<text x="123.6" y="234.8" transform="rotate(-90 123.6 234.8)">5%</text>
<text x="125.9" y="234.8" transform="rotate(-90 125.9 234.8)">NPO</text>
<text x="132.3" y="234.8" transform="rotate(-90 132.3 234.8)">C4</text>
<text x="134.6" y="234.8" transform="rotate(-90 134.6 234.8)">0.1µF</text>
<text x="138.5" y="234.6" transform="rotate(-90 138.5 234.6)">C12</text>
<text x="140.9" y="234.6" transform="rotate(-90 140.9 234.6)">1nF</text>
<text x="143.2" y="234.6" transform="rotate(-90 143.2 234.6)">5%</text>
<text x="91.7" y="243.5" transform="rotate(-90 91.7 243.5)">C</text>
<text x="94" y="243.5" transform="rotate(-90 94 243.5)">330µF</text>
<text x="96.4" y="243.5" transform="rotate(-90 96.4 243.5)">6.3V</text>
<text x="117" y="243.4" transform="rotate(-90 117 243.4)">C7</text>
<text x="119.4" y="243.4" transform="rotate(-90 119.4 243.4)">0.1µF</text>
<text x="121.8" y="243.4" transform="rotate(-90 121.8 243.4)">25V</text>
<text x="88.3" y="257.8" transform="rotate(-90 88.3 257.8)">V</text>
<text x="90.7" y="257.2" transform="rotate(-90 90.7 257.2)">5V</text>
<text x="98.3" y="258.9" transform="rotate(-90 98.3 258.9)">GND</text>
</g>
<g font-size="1.8">
<text x="90.1" y="59.8" transform="rotate(-90 90.1 59.8)">F3</text>
<text x="109.3" y="59.8" transform="rotate(-90 109.3 59.8)">F4</text>
<text x="125.9" y="58.4" transform="rotate(-90 125.9 58.4)">B3</text>
<text x="71" y="67.6" transform="rotate(-90 71 67.6)">A3</text>
<text x="71" y="108.5" transform="rotate(-90 71 108.5)">A2</text>
<text x="139.9" y="117.3" transform="rotate(-90 139.9 117.3)">F2</text>
<text x="71" y="123.9" transform="rotate(-90 71 123.9)">A1</text>
<text x="110.1" y="124.4" transform="rotate(-90 110.1 124.4)">B2</text>
<text x="110.1" y="136.2" transform="rotate(-90 110.1 136.2)">B1</text>
<text x="139.9" y="132" transform="rotate(-90 139.9 132)">F1</text>
<text x="115" y="160.1" transform="rotate(-90 115 160.1)">X1</text>
<text x="152.6" y="173.6" transform="rotate(-90 152.6 173.6)">IN</text>
<text x="106.2" y="200.3" transform="rotate(-90 106.2 200.3)">OUT</text>
<text x="109.7" y="198.8" transform="rotate(-90 109.7 198.8)">IN</text>
<text x="120.4" y="199" transform="rotate(-90 120.4 199)">FB</text>
<text x="122.6" y="198.1" transform="rotate(-90 122.6 198.1)">+</text>
<text x="145.4" y="200.1" transform="rotate(-90 145.4 200.1)">CC1</text>
<text x="152.5" y="200.1" transform="rotate(-90 152.5 200.1)">CC2</text>
<text x="102.6" y="207.2" transform="rotate(-90 102.6 207.2)">IN</text>
<text x="122.6" y="207.1" transform="rotate(-90 122.6 207.1)">–</text>
<text x="113.3" y="211.9" transform="rotate(-90 113.3 211.9)">IN</text>
<text x="116.9" y="211.9" transform="rotate(-90 116.9 211.9)">T</text>
<text x="120.4" y="212.4" transform="rotate(-90 120.4 212.4)">TH</text>
<text x="92.1" y="230.7" transform="rotate(-90 92.1 230.7)">IN1</text>
<text x="92.1" y="242.3" transform="rotate(-90 92.1 242.3)">IN2</text>
<text x="88.8" y="256.6" transform="rotate(-90 88.8 256.6)">IN</text>
</g>
<text font-size="1.2" x="124.3" y="50.4" transform="rotate(-90 124.3 50.4)">1693 TA03</text>
</svg>
